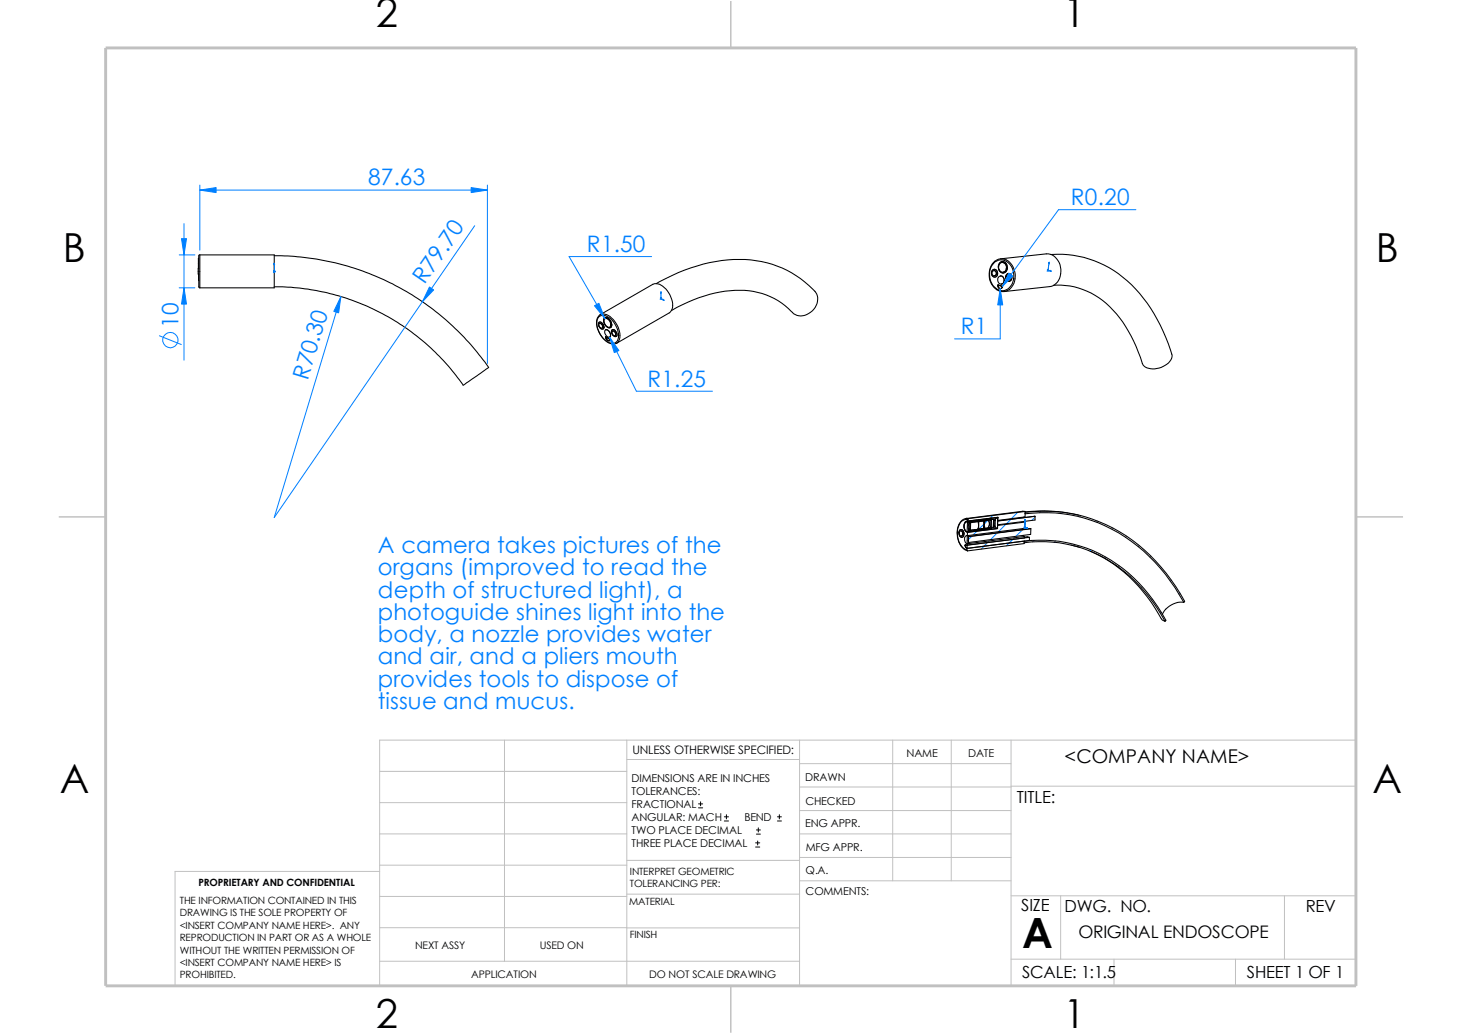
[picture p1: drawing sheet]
<svg xmlns="http://www.w3.org/2000/svg" width="297mm" height="210mm" viewBox="0 0 297 210" stroke-linecap="round" stroke-linejoin="round" font-family="sans-serif">
<g fill="none" stroke="#c0c0c0" stroke-width=".2">
<path d="M77.1 156.7h50.2M102.5 150.3v44.9M127.3 150.3v49.9M127.3 154.3h35.1M162.4 159.9h43M162.4 150.3v49.9M162.4 155.1h43M181.4 150.3v28.6M193.3 150.3v28.6M205.4 150.3v49.9M205.4 159.7h70.1M77.1 177h-41.5v23.2h239.9v-49.9h-198.4v49.9"/>
<path d="M77.1 163h50.2M77.1 175.7h50.2M77.1 169.4h50.2M127.3 174.8h35.1M162.4 174.2h43M162.4 169.4h43M162.4 164.6h43M162.4 178.9h43M77.1 195.2h85.3M77.1 188.4h50.2M77.1 182.1h50.2M127.3 188.5h35.1"/>
<path d="M127.3 181.6h35.1M205.4 181.9h70.1M205.4 194.8h70.1M215.5 181.9v12.9M226.3 194.8v5.4M251 194.8v5.4M260.9 181.9v12.9"/>
</g>
<path d="M148.5 .2v9.5M11.9 105h9.6M275.5 105h9.5M148.5 200.2v9.6" fill="none" stroke="#c0c0c0" stroke-width=".3"/>
<path d="M21.5 9.7h254v190.5h-254z" fill="none" stroke="#c0c0c0" stroke-width=".59"/>
<g fill="none" stroke="#000" stroke-width=".21">
<path d="M40.3 55.7l.1 1.2M40.4 52.5v1.9M40.4 54.6h-.1v1.1h.1M40.6 51.8l-.2 .2v6.3l.2 .2M40.6 51.8v6.7M40.6 51.8h15.1v6.7h-15.1M55.7 58.3a46.8 46.8 0 0 1 38.4 19.9M55.7 51.9a53 53 0 0 1 43.5 22.8l-5.1 3.5M133.3 57.6a32 32 0 0 1 20.3-4.6 19.3 19.3 0 0 1 12.3 6.7 3.4 3.4 0 0 1-.9 3.4 3.4 3.4 0 0 1-3.5 .8l-.3-.2a14.6 14.6 0 0 0-12.9-4.6 30 30 0 0 0-11.9 3.9M201.6 54.9a.75 .75 0 0 1 1 .2 .75 .75 0 0 1-.2 1 .75 .75 0 0 1-.9-.2 .75 .75 0 0 1 .1-1zM201.6 55.1a.47 .47 0 0 1 .7 .1 .47 .47 0 0 1 0 .6 .47 .47 0 0 1-.7 0zM201.7 54.8a.74 .74 0 0 1 1 .6 .74 .74 0 0 1-.7 .9 .85 .85 0 0 1-.3-1.5z"/>
<path d="M201.9 54.9a.56 .56 0 0 1 .6 .5 .56 .56 0 0 1-.5 .6M202.1 53a3.8 3.8 0 0 0 .7 6M202.1 53.2a2.46 2.46 0 0 1 3.8 2 2.92 2.92 0 0 1-2.2 3.9 3.3 3.3 0 0 1-2.3-5zM202.1 53a2.42 2.42 0 0 1 3.8 1.4 3.3 3.3 0 0 1-1.6 4.7l-.8 .1-.7-.2M202.7 58a.51 .51 0 0 0 .3 .6 .51 .51 0 0 0 .7-.3M202.7 58h.1M202.7 58l.2 .4 .4 .2M202.7 58a.46 .46 0 0 0 .3 .6 .46 .46 0 0 0 .6-.3M202.8 57.9l-.1 .1M202.8 57.9l.8 .2 .1 .2M202.8 58l.8 .2M202.8 58h-.1"/>
<path d="M202.8 57.9v.1M203 56.1a.78 .78 0 0 1 1 .7 .78 .78 0 0 1-.9 .9 .99 .99 0 0 1-.1-1.6zM203.2 53.3a1.02 1.02 0 0 1 1.1 .1 1.02 1.02 0 0 1 .3 1.2 .92 .92 0 0 1-1 .8 .92 .92 0 0 1-.8-1.1zM203.2 53.5a.94 .94 0 0 1 1.2 .3 .94 .94 0 0 1-.1 1.2 .9 .9 0 0 1-1.3-.1 .9 .9 0 0 1 .1-1.3zM203.2 56a.78 .78 0 0 1 .8 1.1M203.2 52.6l9.4-1a3.1 3.1 0 0 1 2.9 3.6 2.85 2.85 0 0 1-2.2 3l-9.3 1M203.5 53.3a1.03 1.03 0 0 1 1 .9 1.03 1.03 0 0 1-.7 1.1M203.6 58.2v.1M203.6 58.1v.1M203.6 58.3h.1M203.8 55.3h.1M204 57.1l-.2 .4-.4 .2"/>
<path d="M204.5 55.8a.73 .73 0 0 1 1 .2 .73 .73 0 0 1-.2 1 .72 .72 0 0 1-.9-.2 .72 .72 0 0 1 0-.9zM204.7 55.8a.48 .48 0 0 1 .6 .6 .48 .48 0 0 1-.7 .3l-.2-.4zM204.8 55.8a.54 .54 0 0 1 .5 .5 .54 .54 0 0 1-.4 .6M213.4 51.7a21.8 21.8 0 0 1 19.6 9.9 36.5 36.5 0 0 1 5.1 10.7 3.8 3.8 0 0 1-4 2.6 1.98 1.98 0 0 1-2-1.1 25.1 25.1 0 0 0-8.8-13.3 14.4 14.4 0 0 0-9.3-2.5M121.7 65.5a.82 .82 0 0 1 .8 .4 .82 .82 0 0 1-.1 .9 .99 .99 0 0 1-.7-1.3zM121.7 64.3a2.19 2.19 0 0 1 2.9 1.1 3.9 3.9 0 0 1 .7 4 1.56 1.56 0 0 1-2.2-.2 4.6 4.6 0 0 1-1.7-4.4zM121.7 65.4a.89 .89 0 0 1 .9 .5 .89 .89 0 0 1-.1 .9 .95 .95 0 0 1-.8-1.4zM121.7 65.8a.52 .52 0 0 1 .6 .2 .52 .52 0 0 1-.1 .7l-.5-.4zM121.8 65.7a.52 .52 0 0 1 .6 .3 .52 .52 0 0 1-.1 .6M121.9 63.9a2.55 2.55 0 0 0-.4 3.2 3.7 3.7 0 0 0 3.4 2.8l.3-.2M121.9 63.9a2.34 2.34 0 0 1 2.7 1 4.1 4.1 0 0 1 1 4.5l-.3 .3M121.9 63.9l10.7-6.2a2.34 2.34 0 0 1 2.7 1 4.5 4.5 0 0 1 1.1 4.3l-.4 .5-10.7 6.2"/>
<path d="M122.7 64.7l.2-.1a1.34 1.34 0 0 1 1.3 1.6v.2a1.14 1.14 0 0 1-1.6-1.1zM122.8 64.8a1.07 1.07 0 0 1 1.3 1.4 .64 .64 0 0 1-.7 .2 .64 .64 0 0 1-.5-.5l-.2-.7zM122.9 64.7a1.08 1.08 0 0 1 1.1 .5 1.08 1.08 0 0 1 0 1.2l-.1 .1M122.9 67.1a.9 .9 0 0 1 .9 .4 .9 .9 0 0 1 0 1 1.03 1.03 0 0 1-.9-1.4zM123 68.5l.1-.1 .7 .4 .1 .2M123 68.5l.4 .6 .4 .1M123 67a.92 .92 0 0 1 1 1.1M123 68.5h.1M123 68.5l.4 .7 .3 .1 .2-.3M123.1 68.4l-.1 .1M123.1 68.5a.48 .48 0 0 0 .2 .6 .48 .48 0 0 0 .6-.1M123.1 68.5h.1"/>
<path d="M123.1 68.5l.7 .4M123.8 68.9l.1 .1M123.8 68.9h.1M123.9 69h.1M124 68.1l-.1 .4M124.4 67.3a.51 .51 0 0 1 .6 .3 .51 .51 0 0 1-.2 .6l-.3-.3zM124.4 67.3a.54 .54 0 0 1 .6 .2 .54 .54 0 0 1 0 .7M124.4 66.9a.96 .96 0 0 1 .8 1.4 .87 .87 0 0 1-.9-.4 .87 .87 0 0 1 .1-1zM125.2 69.7h.1M195 107.9a.52 .52 0 0 1 .6 .3 .52 .52 0 0 1-.3 .7l-.4-.2v-.4zM195 107.6a.73 .73 0 0 1 .8 .3 .73 .73 0 0 1 0 .8l-.1 .2a.6 .6 0 0 1-.7 .1 .6 .6 0 0 1-.2-.8zM195.2 107.8a.54 .54 0 0 1 .5 .5 .54 .54 0 0 1-.4 .6"/>
<path d="M196 110.8h.1M196 110.8l.1 .3 .4 .3M196.1 110.8l.2 .4 .2 .1M196.1 110.8l.4 .5M196.1 110.8h.1M196.1 110.7v.1M196.1 110.7l-.1 .1M196.2 110.7h-.1M196.4 105.3a2.78 2.78 0 0 0-1.9 3.4 3.3 3.3 0 0 0 2.1 3.2M196.4 105.3h.4M196.4 106h.2M196.4 108.8h.1"/>
<path d="M196.5 110.4v.9M196.5 111.4l-.1 .3M196.5 108.8h.3l-.1 1.6h-.2M196.5 108.8v1.6M196.5 108.8a.85 .85 0 0 0-.6 .7 .85 .85 0 0 0 .4 .9h.2M196.6 108.1l-.1 .7M196.6 106l-.1 2M196.6 106a1 1 0 0 0-.8 .7 1 1 0 0 0 .3 1l.4 .3M196.6 105.8a1.13 1.13 0 0 0-.6 1.9l.6 .4M196.6 105.8v.2M196.6 105.5v.3M196.6 105.5a1.82 1.82 0 0 0-2 1.7 3.8 3.8 0 0 0 1.8 4.5"/>
<path d="M196.8 109l12.6-1.6v1.1l-12.7 1.7zM196.8 107.9l-.3 .1M196.8 105.3l-.2 .2M196.8 107.7v.2M196.8 107.7h.2M196.8 106v.5a.72 .72 0 0 0 0 .9v.5M196.8 106.2h.2M196.8 106v.2M196.8 106h-.2M196.8 106.2v1.5M197 107.5l.1 .1M197 106.2v1.5"/>
<path d="M197.1 107.6l-.1 .1M197.1 107.6v.1M197.2 106.1l1.5-.2 .1 1-.1 .6-1.6 .2M197.2 106.1l-.2 .2v-.1M197.2 106.1l-.1 1.6M198.7 107.5h.1M198.7 107.3l.1 .1M198.7 107.4l.1 .1zM198.8 105.9h.1M198.8 107.5h.1M198.8 105.9l1.1-.1-.1 1.6-1 .1M198.8 105.9v1.6"/>
<path d="M198.9 105.7l-2.1 .3M199.8 107.3l.1 .1M199.9 107l.1 .1M199.9 106h.1M199.9 107.1h.1v.2h-.1zM200 107.3h.1M200.7 107.2l-.6 .1M200.8 105.7h-.7l-.1 .9 .1 .7M200.8 105.7a1.44 1.44 0 0 1-.1 1.5M201.3 107.2h-.6M201.3 107.2l-4.2 .5M201.3 107l.1 .1"/>
<path d="M201.3 105.6l-.5 .1M201.3 105.6v1.6M201.3 105.7v-.2l-2.4 .3v-.1M201.3 105.6l-4.1 .5M201.4 107.1v.4M201.4 107.1h-.1v.2l-4.5 .6M201.4 107.5l-4.8 .6M201.4 107.4l-4.8 .6v.1M201.4 105.5v1.7h.4M201.5 105.2l-.1 .3M201.5 105.4l-.1 .3h-.1M201.5 105.2v.2"/>
<path d="M201.5 105.4l-4.9 .6M201.5 105.4l-2.6 .3M201.8 107v.2M201.8 105.7v1.3M201.8 105.5h-.4M201.8 105.5v.2M201.8 105.5v1.7M202.1 106.9l-.3 .1M202.1 106.9h.1M202.1 106.8v.1M202.1 105.6l-.3 .1M202.1 105.6v1.3"/>
<path d="M202.1 105.6v.1M202.1 106.9v.4M202.2 105.3l-.1 .4M202.2 105.3l-.1 2M202.6 107.4l-6 .7M202.6 107.4l-1.2 .1M202.7 105.2l-.5 .1M202.7 105.2l-.1 2-.5 .1M202.7 105.8l7.6-.9v.7l-7.7 1zM202.7 105.1l-6.1 .7M202.7 105.1l-1.2 .1M202.7 105.1v.1"/>
<path d="M207.9 108.8l.2 .2M207.9 107.4l-.2 .2M208 105.9l.2 .1M208.1 105l-.2 .2M208.1 109.9v.5l-11.5 1.5-.2-.2M208.1 109.9a27.2 27.2 0 0 1 25.3 10.8l2.7 3.9 .8 1.4-.2 .2a29.6 29.6 0 0 0-21.6-16l-2.8-.2-4.2 .2zM208.1 109v.3l-11.6 1.4h-.4M208.1 109l-11.6 1.4M208.2 106l-5.6 .7v.7M208.2 106v1.3l-11.7 1.5M208.3 104l3.9-.2 4.8 .4M208.3 103.9l-.5-.1-11.5 1.5h.1"/>
<path d="M208.3 104.1a31 31 0 0 1 28.6 12.4l2.9 4.1 .9 1.5-.2 .2a35.6 35.6 0 0 0-17.3-16.1 30.4 30.4 0 0 0-15-1.8zM208.3 103.9l-11.5 1.4M208.3 103.9l-.1 1.1-5.5 .7v-.6M208.8 109.1h.1M208.8 109.1h-.7M208.8 109.1h.3M209.1 109.1l-12.6 1.7-.4-.1M209.1 109.1v.7l-12.6 1.6M209.4 107.4l-12.6 1.6M210.3 104.9l-7.6 .9M217.3 104.3l1.8 .3M217.6 110.7l1.8 .5"/>
<path d="M221.6 112a31 31 0 0 1 14.5 13.9l.6 .3M240.5 122.3a4.3 4.3 0 0 0-4.3 2.5"/>
<circle cx="198.8" cy="106" r=".07"/>
<circle cx="200" cy="105.9" r=".11"/>
</g>
<g fill="#00f" stroke="#00f" stroke-width=".2">
<path d="M134.7 60.8l.2 .2-.3-.1z"/>
<path d="M134.3 59.3l.1 .2h-.2z"/>
<path d="M55.7 53.4l.1 .4h-.2z"/>
<path d="M213.3 54.9l.3 .2h-.3z"/>
<path d="M213.1 53.3l.1 .3h-.2z"/>
<path d="M208.5 107.1l.2 .2h-.2z"/>
<path d="M208.2 105.5l.1 .3h-.2z"/>
</g>
<g fill="none" stroke="#00f" stroke-width=".2">
<path d="M55.6 55.1h.3M55.6 55l.3 .3M55.7 55.1h.1M55.7 53.4v1.9M55.8 55l-.3 .3M134.3 59.3v1.5M212.8 54.9h.3M212.8 54.8l.3 .3M212.9 54.8v.3M213 54.8l-.3 .3M213.1 53.3l-.2 1.6 .7 .2M134.2 60.6h.3"/>
<path d="M134.2 60.5l.3 .3M134.3 60.6l.6 .4M134.4 60.5l-.3 .3M208.1 107.1h.3M208.1 107l.3 .3M208.2 107v.3M208.2 105.5v1.6l.5 .2M208.3 107l-.3 .3"/>
</g>
<g fill="none" stroke="#0080ff" stroke-width=".2">
<path d="M40.6 37.6v13.2M40.6 38.6h58.4M99 37.6v36.2M36.4 58.5h3.2M36.4 51.8h3.2M37.4 45.4v27.8M96.4 45.8l-40.7 59.3 13.6-44.9M132.4 52.1h-16.8l7.3 12.6M203.2 58.6v10.2h-9.3M230.8 42.6h-15.7l-11.4 15.5M32.4 68.2l4.4 1.8M123.8 68.5l5.5 11h15.4"/>
<path d="M197.4 108.9l-.9 1M199.9 106.5l-2.2 2.1M201 109.9l-1.7 1.6M201.6 104.7l-1.6 1.6M202.6 108.2l-1.3 1.4M204.3 106.5l-1.4 1.5M205.4 105.5l-.9 .9M206.1 109.2l-1.7 1.7M206.8 104.1l-1.3 1.2M207.7 107.6l-1.3 1.3M208.2 107.1l-.2 .2M210.1 109.8l-.3 .3"/>
<path d="M210.3 105l-.7 .7M211.5 103.8l-.3 .3M214.5 109.9l-.3 .3M215.8 104l-.3 .3M218.2 110.6l-.2 .2M219.6 104.7l-.3 .3M221.6 111.7l-.2 .2M223 105.8l-.3 .2M224.6 113.2l-.2 .2M226.1 107.2l-.3 .2M227.4 114.9l-.2 .2M228.9 108.9l-.3 .2"/>
<path d="M229.8 116.9l-.2 .2M231.4 110.8l-.2 .2M232.1 119.2l-.2 .2M233.8 112.9l-.2 .3M236 115.3l-.2 .2M238 117.8l-.3 .2M234.1 121.7l-.2 .1M235.9 124.3l-.2 .2M239.7 120.5l-.2 .2"/>
<circle cx="34.6" cy="69.1" r="1.55"/>
</g>
<g fill="#0080ff" stroke="#0080ff" stroke-width=".2">
<path d="M203.2 58.6l.5 3.3h-1z"/>
<path d="M205 55.5l.8 .6-2.1 2z"/>
<path d="M69.3 60.2l-.5 3.3-1-.3z"/>
<path d="M36.9 48.5h1l-.5 3.3z"/>
<path d="M87.2 58.3l.9 .6-2.3 2.4z"/>
<path d="M37.4 58.5l.5 3.3h-1z"/>
<path d="M40.6 38.6l3.3-.5v1z"/>
<path d="M95.7 38.1l3.3 .5-3.3 .5z"/>
<path d="M120.8 62.1l.9-.5 1.2 3.1z"/>
<path d="M123.8 68.5l1.9 2.7-.9 .4z"/>
</g>
<g fill="none" stroke="#000" stroke-width=".2">
<path d="M141.9 164.1h.8M141.9 163.3h.8M142.3 162.9v.8M147.2 166.8h.8M147.2 165.9h.8M147.6 165.5v.8M153.5 172h.8M153.5 171.2h.8M153.7 169.4h.8M153.7 168.6h.8M153.9 170.8v.8M154.1 168.1v.9"/>
<path d="M157.9 166.8h.8M157.9 165.9h.8M158.3 165.5v.8"/>
</g>
<text font-size="8.5" x="207.6" y="192.5">A</text>
<g font-size="8.1">
<text x="76.4" y="5.5">2</text>
<text x="216.1" y="5.5">1</text>
<text x="12.8" y="53.2">B</text>
<text x="279.5" y="53.2">B</text>
<text x="12.1" y="161.1">A</text>
<text x="278.8" y="161.1">A</text>
<text x="76.4" y="208.7">2</text>
<text x="216.1" y="208.7">1</text>
</g>
<g font-size="4.6" fill="#0080ff">
<text x="74.8" y="37.7">87.63</text>
<text x="217.6" y="41.7">R0.20</text>
<text x="119.2" y="51.2">R1.50</text>
<text x="86.3" y="58" transform="rotate(-56 86.3 58)">R79.70</text>
<text x="36.2" y="66.6" transform="rotate(-90 36.2 66.6)">10</text>
<text x="195.2" y="67.9">R1</text>
<text x="62.5" y="77.3" transform="rotate(-73 62.5 77.3)">R70.30</text>
<text x="131.5" y="78.5">R1.25</text>
<text x="76.8" y="112.3">A camera takes pictures of the</text>
<text x="76.8" y="116.8">organs (improved to read the</text>
<text x="76.8" y="121.4">depth of structured light), a</text>
<text x="76.8" y="125.9">photoguide shines light into the</text>
<text x="76.8" y="130.4">body, a nozzle provides water</text>
<text x="76.8" y="135">and air, and a pliers mouth</text>
<text x="76.8" y="139.4">provides tools to dispose of</text>
<text x="76.8" y="144">tissue and mucus.</text>
</g>
<text font-size="3.9" x="216.3" y="154.9">&lt;COMPANY NAME&gt;</text>
<text font-size="3.5" x="219.1" y="190.6">ORIGINAL ENDOSCOPE</text>
<g font-size="3.4">
<text x="206.6" y="163.1">TITLE:</text>
<text x="207.5" y="185.1">SIZE</text>
<text x="216.3" y="185.2">DWG. NO.</text>
<text x="265.3" y="185.3">REV</text>
<text x="207.6" y="198.7">SCALE: 1:1.5</text>
<text x="253.3" y="198.7">SHEET 1 OF 1</text>
</g>
<text font-size="2.4" x="128.5" y="153.2">UNLESS OTHERWISE SPECIFIED:</text>
<g font-size="2.2">
<text x="184.2" y="153.7">NAME</text>
<text x="196.7" y="153.8">DATE</text>
<text x="128.3" y="158.8">DIMENSIONS ARE IN INCHES</text>
<text x="128.3" y="161.5">TOLERANCES:</text>
<text x="163.6" y="158.5">DRAWN</text>
<text x="128.3" y="164.2">FRACTIONAL</text>
<text x="128.3" y="166.8">ANGULAR: MACH</text>
<text x="151.2" y="166.8">BEND</text>
<text x="163.6" y="163.4">CHECKED</text>
<text x="128.3" y="172.1">THREE PLACE DECIMAL</text>
<text x="128.3" y="169.5">TWO PLACE DECIMAL</text>
<text x="163.6" y="168">ENG APPR.</text>
<text x="163.7" y="172.8">MFG APPR.</text>
<text x="163.7" y="177.5">Q.A.</text>
<text x="163.7" y="181.7">COMMENTS:</text>
</g>
<g font-size="2.1">
<text x="84.3" y="192.8">NEXT ASSY</text>
<text x="109.6" y="192.7">USED ON</text>
<text x="95.7" y="198.6">APPLICATION</text>
<text x="131.9" y="198.7">DO NOT SCALE DRAWING</text>
</g>
<g font-size="2">
<text x="128" y="177.6">INTERPRET GEOMETRIC</text>
<text x="36.5" y="183.6">THE INFORMATION CONTAINED IN THIS</text>
<text x="40.3" y="180">PROPRIETARY AND CONFIDENTIAL</text>
<text x="127.8" y="183.7">MATERIAL</text>
<text x="128" y="180.2">TOLERANCING PER:</text>
<text x="36.5" y="186.1">DRAWING IS THE SOLE PROPERTY OF</text>
<text x="36.5" y="188.6">&lt;INSERT COMPANY NAME HERE&gt;. ANY</text>
<text x="36.5" y="191.1">REPRODUCTION IN PART OR AS A WHOLE</text>
<text x="127.9" y="190.5">FINISH</text>
<text x="36.5" y="193.7">WITHOUT THE WRITTEN PERMISSION OF</text>
<text x="36.5" y="196.2">&lt;INSERT COMPANY NAME HERE&gt; IS</text>
<text x="36.5" y="198.7">PROHIBITED.</text>
</g>
</svg>
